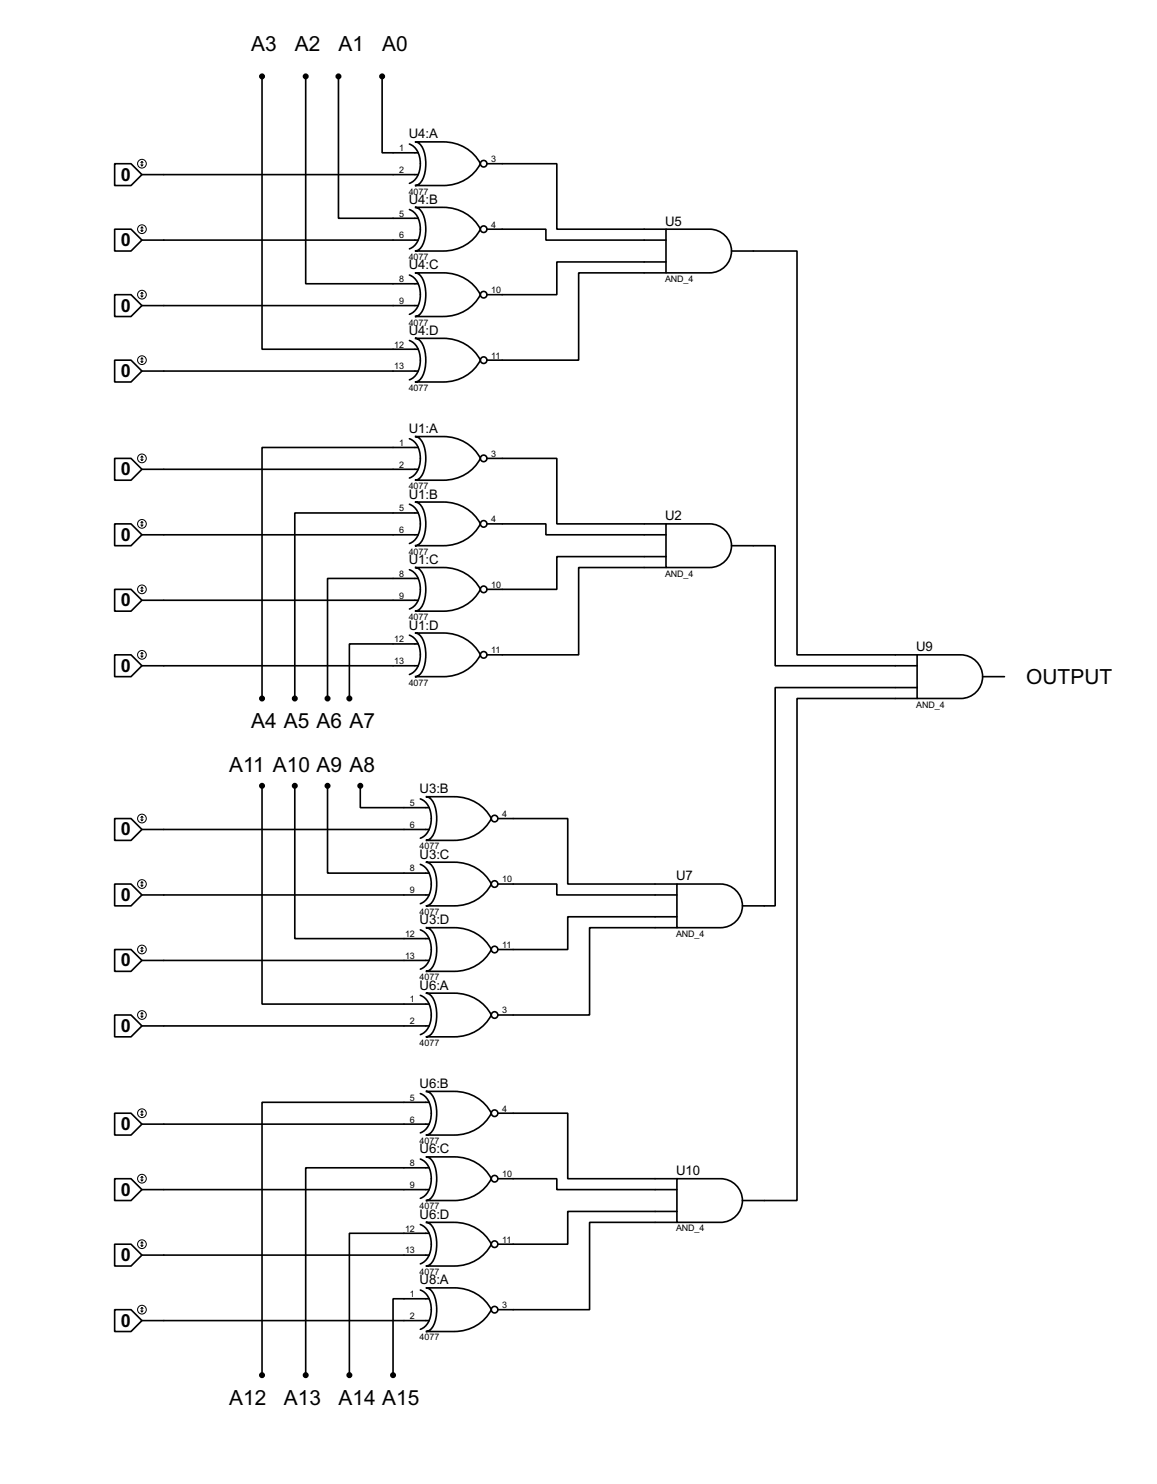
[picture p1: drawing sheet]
<svg xmlns="http://www.w3.org/2000/svg" width="269mm" height="345mm" viewBox="0 0 269 345" stroke-linecap="round" stroke-linejoin="round" font-family="sans-serif">
<g fill="none" stroke="#000" stroke-width=".38">
<path d="M61 17.8v63.5h36.3M71.1 17.8v48.2h26.2M78.7 17.8v33h18.6M88.9 17.8v17.8h8.4M26.7 38.1h3.8l2.5 2.5-2.5 2.6h-3.8zM95.2 33.5a5.1 5.1 0 0 1 2.4 6.2 3.9 3.9 0 0 1-2.4 3M96.5 33h6.6a9.5 9.5 0 0 1 8.7 5.1 9.5 9.5 0 0 1-8.7 5.1h-6.6a3.2 3.2 0 0 0 2.4-3.1 7.7 7.7 0 0 0-1.3-6.7zM113.3 38.1h16.2v15.2h25.4M26.7 53.3h3.8l2.5 2.6-2.5 2.5h-3.8zM33 40.6h64.3M33 55.9h64.3M95.2 48.8a5.1 5.1 0 0 1 2.4 6.1 3.9 3.9 0 0 1-2.4 3"/>
<path d="M96.5 48.3h6.6a9.5 9.5 0 0 1 8.7 5 9.5 9.5 0 0 1-8.7 5.1h-6.6a3.2 3.2 0 0 0 2.4-3.1 7.7 7.7 0 0 0-1.3-6.6zM113.3 53.3h13.7v2.6h27.9M154.9 53.3h10.2a5.1 5.1 0 0 1 5.1 5.1 5.1 5.1 0 0 1-5.1 5.1h-10.2zM170.2 58.4h15.2v94h28M26.7 68.6h3.8l2.5 2.5-2.5 2.6h-3.8zM33 71.1h64.3M95.2 64a5.1 5.1 0 0 1 2.4 6.2 3.9 3.9 0 0 1-2.4 3M95.2 79.2a5.1 5.1 0 0 1 2.4 6.2 3.9 3.9 0 0 1-2.4 3M96.5 63.5h6.6a9.5 9.5 0 0 1 8.7 5.1 9.5 9.5 0 0 1-8.7 5.1h-6.6a3.2 3.2 0 0 0 2.4-3.1 7.7 7.7 0 0 0-1.3-6.7zM96.5 78.7h6.6a9.5 9.5 0 0 1 8.7 5.1 9.5 9.5 0 0 1-8.7 5.1h-6.6a3.2 3.2 0 0 0 2.4-3.1 7.7 7.7 0 0 0-1.3-6.7zM154.9 61h-25.4v7.6h-16.2M154.9 63.5h-20.3v20.3h-21.3"/>
<path d="M26.7 83.8h3.8l2.5 2.6-2.5 2.5h-3.8zM33 86.4h64.3M26.7 106.7h3.8l2.5 2.5-2.5 2.6h-3.8zM33 109.2h64.3M95.2 102.1a5.1 5.1 0 0 1 2.4 6.2 3.9 3.9 0 0 1-2.4 3M95.2 117.3a5.1 5.1 0 0 1 2.4 6.2 3.9 3.9 0 0 1-2.4 3M96.5 101.6h6.6a9.5 9.5 0 0 1 8.7 5.1 9.5 9.5 0 0 1-8.7 5.1h-6.6a3.2 3.2 0 0 0 2.4-3.1 7.7 7.7 0 0 0-1.3-6.7zM96.5 116.8h6.6a9.5 9.5 0 0 1 8.7 5.1 9.5 9.5 0 0 1-8.7 5.1h-6.6a3.2 3.2 0 0 0 2.4-3.1 7.7 7.7 0 0 0-1.3-6.7zM97.3 119.4h-28.7v43.2M97.3 104.1h-36.3v58.5M113.3 106.7h16.2v15.2h25.4M26.7 121.9h3.8l2.5 2.6-2.5 2.5h-3.8z"/>
<path d="M26.7 137.2h3.8l2.5 2.5-2.5 2.5h-3.8zM33 124.5h64.3M33 139.7h64.3M95.2 132.6a5.1 5.1 0 0 1 2.4 6.2 3.9 3.9 0 0 1-2.4 2.9M96.5 132.1h6.6a9.5 9.5 0 0 1 8.7 5.1 9.5 9.5 0 0 1-8.7 5h-6.6a3.2 3.2 0 0 0 2.4-3.1 7.7 7.7 0 0 0-1.3-6.6zM97.3 134.6h-21.1v28M113.3 121.9h13.7v2.6h27.9M154.9 121.9h10.2a5.1 5.1 0 0 1 5.1 5.1 5.1 5.1 0 0 1-5.1 5.1h-10.2zM154.9 129.5h-25.4v7.7h-16.2M154.9 132.1h-20.3v20.3h-21.3M170.2 127h10.1v27.9h33.1M26.7 152.4h3.8l2.5 2.5-2.5 2.6h-3.8z"/>
<path d="M33 154.9h64.3M95.2 147.8a5.1 5.1 0 0 1 2.4 6.2 3.9 3.9 0 0 1-2.4 3M96.5 147.3h6.6a9.5 9.5 0 0 1 8.7 5.1 9.5 9.5 0 0 1-8.7 5.1h-6.6a3.2 3.2 0 0 0 2.4-3.1 7.7 7.7 0 0 0-1.3-6.7zM97.3 149.9h-16v12.7M213.4 152.4h10.1a5.1 5.1 0 0 1 5.1 5.1 5.1 5.1 0 0 1-5.1 5.1h-10.1zM228.6 157.5h5.1M213.4 160h-33.1v50.8h-7.6M213.4 162.6h-28v116.8h-12.7M26.7 190.5h3.8l2.5 2.5-2.5 2.6h-3.8zM33 193h66.8M61 182.9v50.8h38.8M68.6 182.9v35.5h31.2"/>
<path d="M76.2 182.9v20.3h23.6M83.8 182.9v5.1h16M97.8 185.9a5.1 5.1 0 0 1 2.3 6.2 3.9 3.9 0 0 1-2.3 3M99.1 185.4h6.6a9.5 9.5 0 0 1 8.6 5.1 9.5 9.5 0 0 1-8.6 5.1h-6.6a3.2 3.2 0 0 0 2.3-3.1 7.7 7.7 0 0 0-1.3-6.7zM115.8 190.5h16.3v15.2h25.4M26.7 205.7h3.8l2.5 2.6-2.5 2.5h-3.8zM33 208.3h66.8M97.8 201.2a5.1 5.1 0 0 1 2.3 6.1 3.9 3.9 0 0 1-2.3 3M97.8 216.4a5.1 5.1 0 0 1 2.3 6.2 3.9 3.9 0 0 1-2.3 3M99.1 200.7h6.6a9.5 9.5 0 0 1 8.6 5 9.5 9.5 0 0 1-8.6 5.1h-6.6a3.2 3.2 0 0 0 2.3-3.1 7.7 7.7 0 0 0-1.3-6.6zM99.1 215.9h6.6a9.5 9.5 0 0 1 8.6 5.1 9.5 9.5 0 0 1-8.6 5.1h-6.6a3.2 3.2 0 0 0 2.3-3.1 7.7 7.7 0 0 0-1.3-6.7zM115.8 205.7h13.7v2.6h28"/>
<path d="M157.5 205.7h10.1a5.1 5.1 0 0 1 5.1 5.1 5.1 5.1 0 0 1-5.1 5.1h-10.1zM157.5 213.4h-25.4v7.6h-16.3M157.5 215.9h-20.3v20.3h-21.4M26.7 221h3.8l2.5 2.5-2.5 2.6h-3.8zM26.7 236.2h3.8l2.5 2.6-2.5 2.5h-3.8zM33 223.5h66.8M33 238.8h66.8M97.8 231.6a5.1 5.1 0 0 1 2.3 6.2 3.9 3.9 0 0 1-2.3 3M99.1 231.1h6.6a9.5 9.5 0 0 1 8.6 5.1 9.5 9.5 0 0 1-8.6 5.1h-6.6a3.2 3.2 0 0 0 2.3-3.1 7.7 7.7 0 0 0-1.3-6.7zM26.7 259.1h3.8l2.5 2.5-2.5 2.6h-3.8zM97.8 254.5a5.1 5.1 0 0 1 2.3 6.2 3.9 3.9 0 0 1-2.3 3M99.1 254h6.6a9.5 9.5 0 0 1 8.6 5.1 9.5 9.5 0 0 1-8.6 5.1h-6.6a3.2 3.2 0 0 0 2.3-3.1 7.7 7.7 0 0 0-1.3-6.7z"/>
<path d="M99.8 256.5h-38.8v63.5M115.8 259.1h16.3v15.2h25.4M26.7 274.3h3.8l2.5 2.6-2.5 2.5h-3.8zM33 261.6h66.8M33 276.9h66.8M97.8 269.7a5.1 5.1 0 0 1 2.3 6.2 3.9 3.9 0 0 1-2.3 3M99.1 269.2h6.6a9.5 9.5 0 0 1 8.6 5.1 9.5 9.5 0 0 1-8.6 5.1h-6.6a3.2 3.2 0 0 0 2.3-3.1 7.7 7.7 0 0 0-1.3-6.7zM99.8 271.8h-28.7v48.2M115.8 274.3h13.7v2.6h28M157.5 274.3h10.1a5.1 5.1 0 0 1 5.1 5.1 5.1 5.1 0 0 1-5.1 5.1h-10.1zM26.7 289.6h3.8l2.5 2.5-2.5 2.5h-3.8zM33 292.1h66.8"/>
<path d="M97.8 285a5.1 5.1 0 0 1 2.3 6.2 3.9 3.9 0 0 1-2.3 2.9M99.1 284.5h6.6a9.5 9.5 0 0 1 8.6 5.1 9.5 9.5 0 0 1-8.6 5h-6.6a3.2 3.2 0 0 0 2.3-3.1 7.7 7.7 0 0 0-1.3-6.6zM99.1 299.7h6.6a9.5 9.5 0 0 1 8.6 5.1 9.5 9.5 0 0 1-8.6 5.1h-6.6a3.2 3.2 0 0 0 2.3-3.1 7.7 7.7 0 0 0-1.3-6.7zM99.8 287h-18.5v33M157.5 281.9h-25.4v7.7h-16.3M157.5 284.5h-20.3v20.3h-21.4M26.7 304.8h3.8l2.5 2.5-2.5 2.6h-3.8zM33 307.3h66.8M97.8 300.2a5.1 5.1 0 0 1 2.3 6.2 3.9 3.9 0 0 1-2.3 3M99.8 302.3h-8.4v17.7"/>
<circle cx="112.5" cy="38.1" r=".76"/>
<circle cx="112.5" cy="53.3" r=".76"/>
<circle cx="112.5" cy="68.6" r=".76"/>
<circle cx="112.5" cy="83.8" r=".76"/>
<circle cx="112.5" cy="106.7" r=".76"/>
<circle cx="112.5" cy="137.2" r=".76"/>
<circle cx="112.5" cy="121.9" r=".76"/>
<circle cx="112.5" cy="152.4" r=".76"/>
<circle cx="115.1" cy="190.5" r=".76"/>
<circle cx="115.1" cy="205.7" r=".76"/>
<circle cx="115.1" cy="221" r=".76"/>
<circle cx="115.1" cy="236.2" r=".76"/>
<circle cx="115.1" cy="259.1" r=".76"/>
<circle cx="115.1" cy="274.3" r=".76"/>
<circle cx="115.1" cy="289.6" r=".76"/>
<circle cx="115.1" cy="304.8" r=".76"/>
</g>
<g fill="#000" stroke="#000" stroke-width=".38">
<circle cx="61" cy="17.8" r=".51"/>
<circle cx="71.1" cy="17.8" r=".51"/>
<circle cx="78.7" cy="17.8" r=".51"/>
<circle cx="88.9" cy="17.8" r=".51"/>
<circle cx="61" cy="162.6" r=".51"/>
<circle cx="68.6" cy="162.6" r=".51"/>
<circle cx="76.2" cy="162.6" r=".51"/>
<circle cx="81.3" cy="162.6" r=".51"/>
<circle cx="61" cy="182.9" r=".51"/>
<circle cx="68.6" cy="182.9" r=".51"/>
<circle cx="76.2" cy="182.9" r=".51"/>
<circle cx="83.8" cy="182.9" r=".51"/>
<circle cx="61" cy="320" r=".51"/>
<circle cx="71.1" cy="320" r=".51"/>
<circle cx="81.3" cy="320" r=".51"/>
<circle cx="91.4" cy="320" r=".51"/>
</g>
<g fill="none" stroke="#000" stroke-width=".23">
<path d="M32.8 38.4l.2 .2M33 37.6v1M33 37.6l-.2 .2M33 37.6l.3 .2M33.3 38.4l-.3 .2M32.8 53.6l.2 .2M33 52.8v1M33 52.8l-.2 .3M33 52.8l.3 .3M33.3 53.6l-.3 .2M32.8 68.8l.2 .3M33 68.1v1"/>
<path d="M33 68.1l-.2 .2M33 68.1l.3 .2M33.3 68.8l-.3 .3M32.8 84.1l.2 .2M33 83.3v1M33 83.3l-.2 .3M33 83.3l.3 .3M33.3 84.1l-.3 .2M32.8 106.9l.2 .3M33 106.2v1M33 106.2l-.2 .2M33 106.2l.3 .2"/>
<path d="M33.3 106.9l-.3 .3M32.8 122.2l.2 .2M32.8 137.4l.2 .3M33 121.4v1M33 136.7v1M33 121.4l-.2 .3M33 121.4l.3 .3M33 136.7l-.2 .2M33 136.7l.3 .2M33.3 122.2l-.3 .2M33.3 137.4l-.3 .3M32.8 152.7l.2 .2"/>
<path d="M33 151.9v1M33 151.9l-.2 .2M33 151.9l.3 .2M33.3 152.7l-.3 .2M32.8 190.8l.2 .2M33 190v1M33 190l-.2 .2M33 190l.3 .2M33.3 190.8l-.3 .2M32.8 206l.2 .2M33 205.2v1M33 205.2l-.2 .3"/>
<path d="M33 205.2l.3 .3M33.3 206l-.3 .2M32.8 221.2l.2 .3M32.8 236.5l.2 .2M33 220.5v1M33 235.7v1M33 220.5l-.2 .2M33 220.5l.3 .2M33 235.7l-.2 .3M33 235.7l.3 .3M33.3 221.2l-.3 .3M33.3 236.5l-.3 .2"/>
<path d="M32.8 259.3l.2 .3M33 258.6v1M33 258.6l-.2 .2M33 258.6l.3 .2M33.3 259.3l-.3 .3M32.8 274.6l.2 .2M33 273.8v1M33 273.8l-.2 .3M33 273.8l.3 .3M33.3 274.6l-.3 .2M32.8 289.8l.2 .3M33 289.1v1"/>
<path d="M33 289.1l-.2 .2M33 289.1l.3 .2M33.3 289.8l-.3 .3M32.8 305.1l.2 .2M33 304.3v1M33 304.3l-.2 .2M33 304.3l.3 .2M33.3 305.1l-.3 .2"/>
<circle cx="33" cy="38.1" r="1.02"/>
<circle cx="33" cy="53.3" r="1.02"/>
<circle cx="33" cy="68.6" r="1.02"/>
<circle cx="33" cy="83.8" r="1.02"/>
<circle cx="33" cy="106.7" r="1.02"/>
<circle cx="33" cy="121.9" r="1.02"/>
<circle cx="33" cy="137.2" r="1.02"/>
<circle cx="33" cy="152.4" r="1.02"/>
<circle cx="33" cy="190.5" r="1.02"/>
<circle cx="33" cy="205.7" r="1.02"/>
<circle cx="33" cy="221" r="1.02"/>
<circle cx="33" cy="236.2" r="1.02"/>
<circle cx="33" cy="259.1" r="1.02"/>
<circle cx="33" cy="274.3" r="1.02"/>
<circle cx="33" cy="289.6" r="1.02"/>
<circle cx="33" cy="304.8" r="1.02"/>
</g>
<g font-size="5.4">
<text x="58.4" y="12">A3</text>
<text x="68.6" y="12">A2</text>
<text x="78.7" y="12">A1</text>
<text x="88.9" y="12">A0</text>
<text x="238.8" y="159.3">OUTPUT</text>
<text x="58.4" y="169.5">A4 A5 A6 A7</text>
<text x="53.3" y="179.6">A11 A10 A9 A8</text>
<text x="53.3" y="326.9">A12</text>
<text x="66" y="326.9">A13</text>
<text x="78.7" y="326.9">A14 A15</text>
</g>
<g font-size="4.7">
<text x="28.1" y="42">0</text>
<text x="28.1" y="57.3">0</text>
<text x="28.1" y="72.5">0</text>
<text x="28.1" y="87.8">0</text>
<text x="28.1" y="110.6">0</text>
<text x="28.1" y="125.9">0</text>
<text x="28.1" y="141.1">0</text>
<text x="28.1" y="156.3">0</text>
<text x="28.1" y="194.4">0</text>
<text x="28.1" y="209.7">0</text>
<text x="28.1" y="224.9">0</text>
<text x="28.1" y="240.2">0</text>
<text x="28.1" y="263">0</text>
<text x="28.1" y="278.3">0</text>
<text x="28.1" y="293.5">0</text>
<text x="28.1" y="308.7">0</text>
</g>
<g font-size="3.4">
<text x="95.1" y="32.2">U4:A</text>
<text x="95.1" y="47.5">U4:B</text>
<text x="154.7" y="52.5">U5</text>
<text x="95.1" y="62.7">U4:C</text>
<text x="95.1" y="77.9">U4:D</text>
<text x="95.1" y="100.8">U1:A</text>
<text x="95.1" y="116">U1:B</text>
<text x="154.7" y="121.1">U2</text>
<text x="95.1" y="131.3">U1:C</text>
<text x="95.1" y="146.5">U1:D</text>
<text x="213.1" y="151.6">U9</text>
<text x="97.6" y="184.6">U3:B</text>
<text x="97.6" y="199.8">U3:C</text>
<text x="157.3" y="204.9">U7</text>
<text x="97.6" y="215.1">U3:D</text>
<text x="97.6" y="230.3">U6:A</text>
<text x="97.6" y="253.2">U6:B</text>
<text x="97.6" y="268.4">U6:C</text>
<text x="157.3" y="273.5">U10</text>
<text x="97.6" y="283.6">U6:D</text>
<text x="97.6" y="298.9">U8:A</text>
</g>
<g font-size="2.3">
<text x="92.8" y="35.2">1</text>
<text x="92.8" y="40.3">2</text>
<text x="114.3" y="37.7">3</text>
<text x="95.1" y="45.3">4077</text>
<text x="92.8" y="50.4">5</text>
<text x="114.3" y="53">4</text>
<text x="92.8" y="55.5">6</text>
<text x="92.8" y="65.7">8</text>
<text x="95.1" y="60.5">4077</text>
<text x="154.7" y="65.6">AND_4</text>
<text x="92.8" y="70.7">9</text>
<text x="114.3" y="68.2">10</text>
<text x="95.1" y="75.8">4077</text>
<text x="91.7" y="80.9">12</text>
<text x="114.3" y="83.4">11</text>
<text x="91.7" y="86">13</text>
<text x="95.1" y="91">4077</text>
<text x="92.8" y="103.8">1</text>
<text x="114.3" y="106.3">3</text>
<text x="92.8" y="108.8">2</text>
<text x="95.1" y="113.9">4077</text>
<text x="92.8" y="119">5</text>
<text x="92.8" y="124.1">6</text>
<text x="114.3" y="121.5">4</text>
<text x="95.1" y="129.1">4077</text>
<text x="92.8" y="134.2">8</text>
<text x="114.3" y="136.8">10</text>
<text x="154.7" y="134.2">AND_4</text>
<text x="92.8" y="139.3">9</text>
<text x="91.7" y="149.5">12</text>
<text x="95.1" y="144.4">4077</text>
<text x="91.7" y="154.6">13</text>
<text x="114.3" y="152">11</text>
<text x="95.1" y="159.6">4077</text>
<text x="213.1" y="164.7">AND_4</text>
<text x="95.4" y="187.6">5</text>
<text x="116.8" y="190.1">4</text>
<text x="95.4" y="192.7">6</text>
<text x="97.6" y="197.7">4077</text>
<text x="95.4" y="202.8">8</text>
<text x="95.4" y="207.9">9</text>
<text x="116.8" y="205.4">10</text>
<text x="97.6" y="212.9">4077</text>
<text x="94.2" y="218.1">12</text>
<text x="116.8" y="220.6">11</text>
<text x="157.3" y="218">AND_4</text>
<text x="94.2" y="223.1">13</text>
<text x="95.4" y="233.3">1</text>
<text x="97.6" y="228.1">4077</text>
<text x="95.4" y="238.4">2</text>
<text x="116.8" y="235.8">3</text>
<text x="97.6" y="243.4">4077</text>
<text x="95.4" y="256.2">5</text>
<text x="95.4" y="261.2">6</text>
<text x="116.8" y="258.7">4</text>
<text x="97.6" y="266.2">4077</text>
<text x="95.4" y="271.4">8</text>
<text x="116.8" y="273.9">10</text>
<text x="95.4" y="276.5">9</text>
<text x="97.6" y="281.5">4077</text>
<text x="94.2" y="286.6">12</text>
<text x="157.3" y="286.6">AND_4</text>
<text x="94.2" y="291.7">13</text>
<text x="116.8" y="289.2">11</text>
<text x="97.6" y="296.7">4077</text>
<text x="95.4" y="301.9">1</text>
<text x="116.8" y="304.4">3</text>
<text x="95.4" y="307">2</text>
<text x="97.6" y="312">4077</text>
</g>
</svg>
